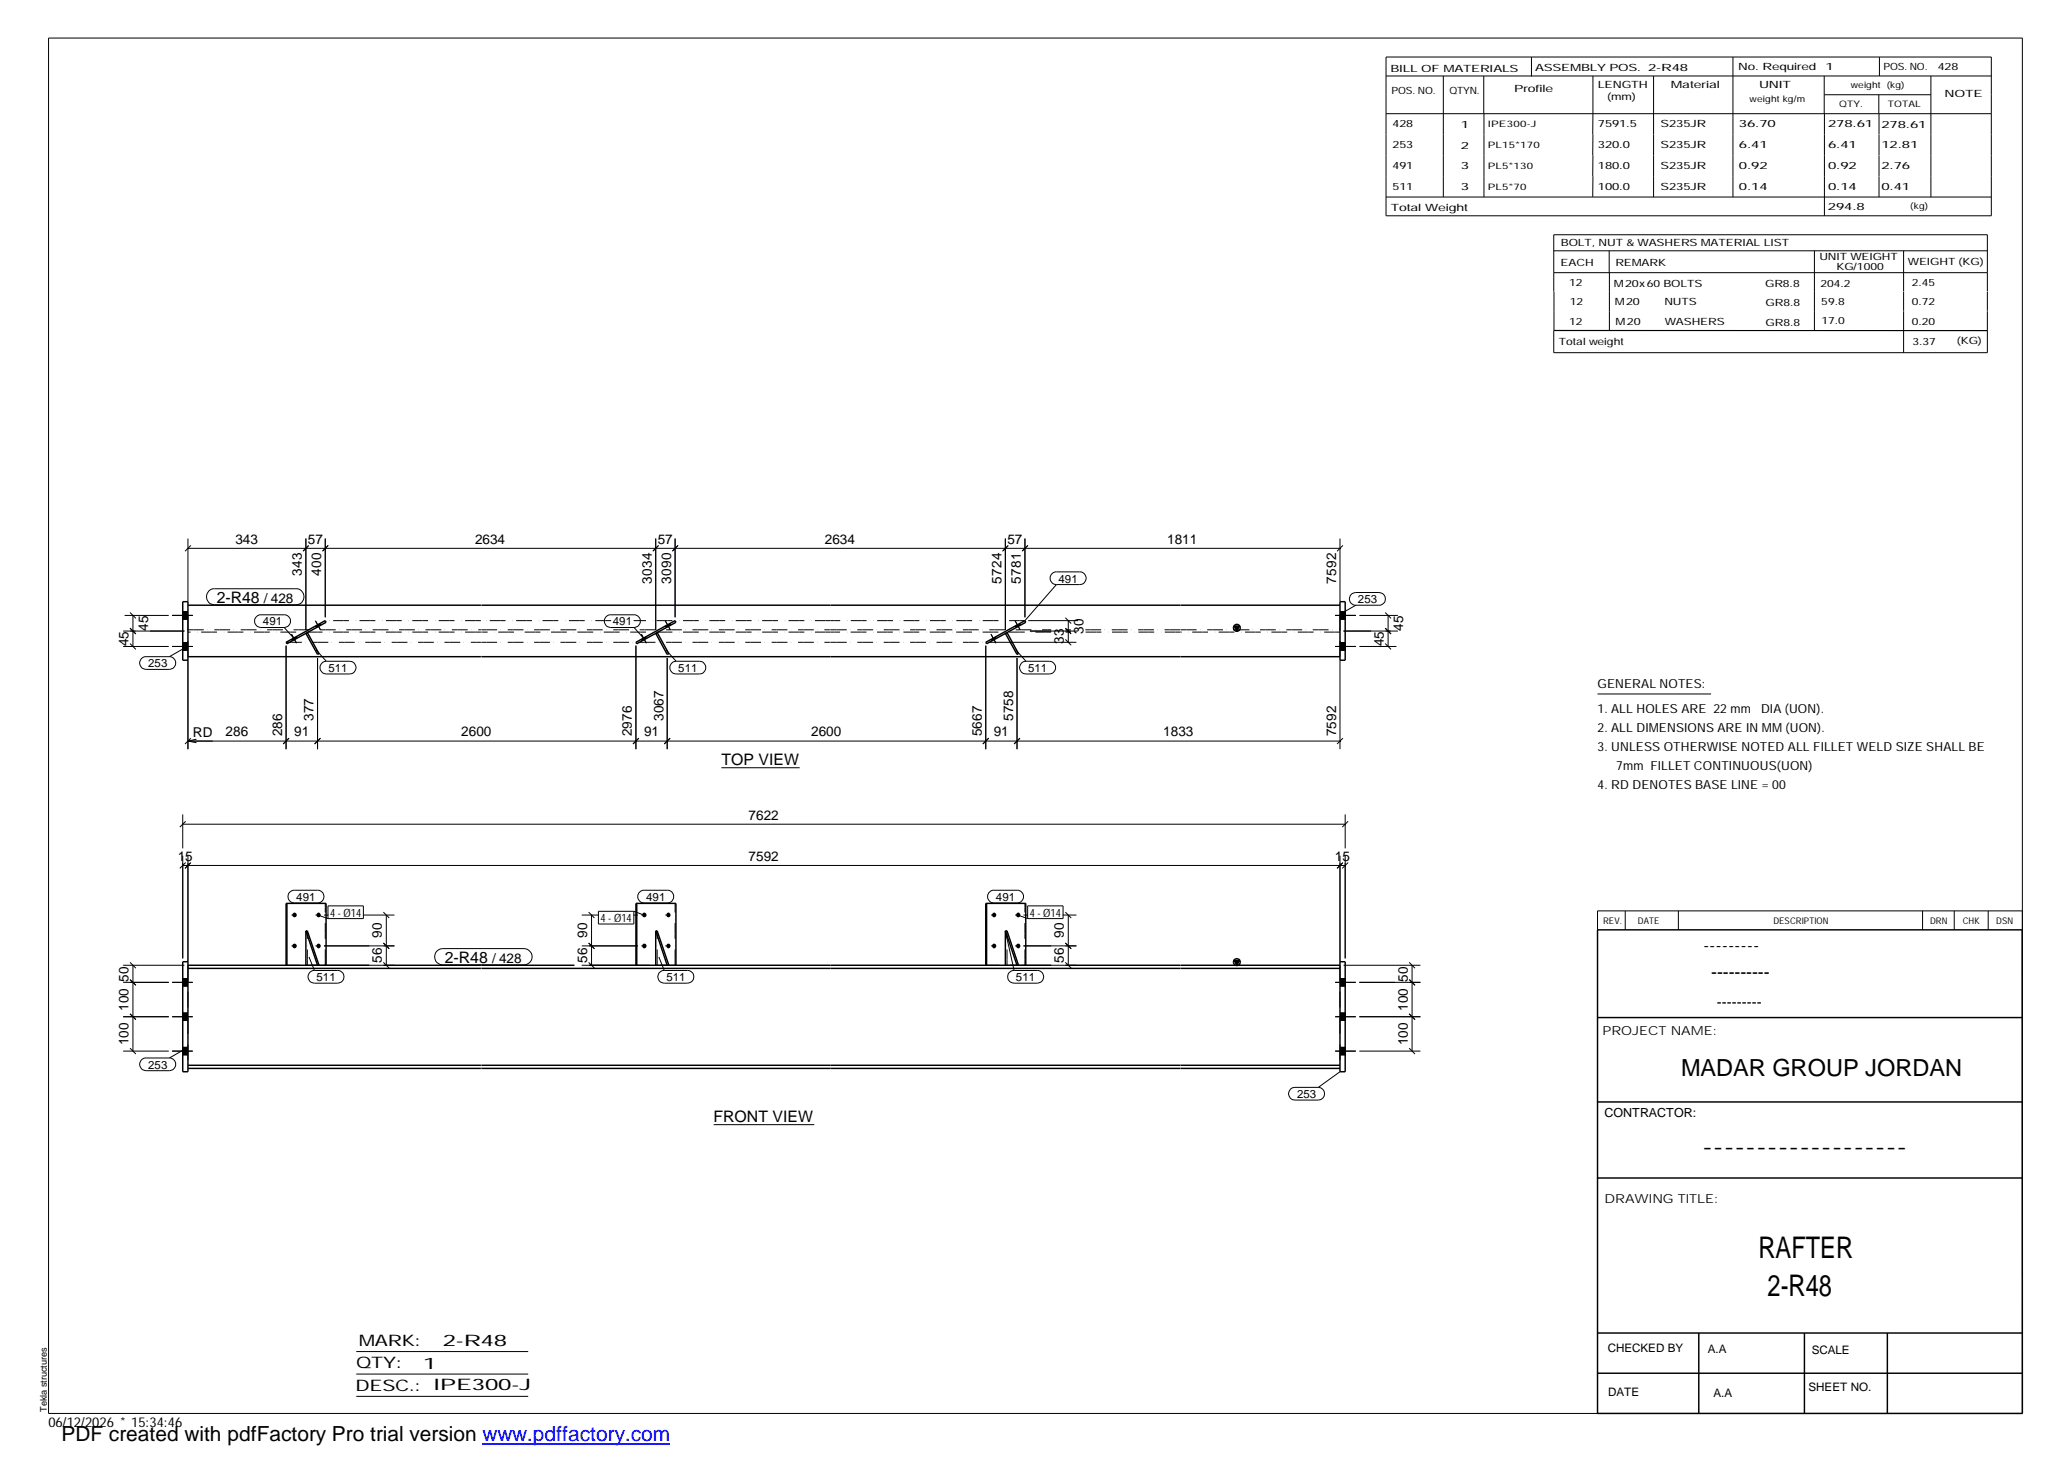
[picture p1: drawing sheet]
<svg xmlns="http://www.w3.org/2000/svg" width="420mm" height="297mm" viewBox="0 0 420 297" stroke-linecap="round" stroke-linejoin="round" font-family="sans-serif">
<g fill="none" stroke="#000" stroke-width=".2">
<path d="M9.9 7.7h401v279.5h-401zM281.6 11.6h123v32.2h-123zM281.6 15.4h123M293.2 15.4v24.6M301.5 15.4v7.7M311.1 11.6v3.9M323.6 15.4v16.2M336 15.4v24.6M352.1 11.6v28.4M370.6 15.4v7.7M370.7 19.2h21.6M381.7 19.2v3.9"/>
<path d="M381.8 11.6v3.8M392.3 15.4v24.6M281.6 23.1h123M301.5 23.1v16.9M323.6 31.6v4.2M323.6 35.8v4.2M370.7 23.1v20.7M381.8 23.1v16.9M281.6 40h123M315.7 55.4h88.1M315.7 51h88.1M315.7 59.3v7.8"/>
<path d="M326.9 51v4.4M327 55.4v11.8M368.6 51v16.2M386.8 51v8.2M386.8 59.3v3.8M403.8 59.2v-11.5h-88.1v11.6M403.8 59.3v3.8M386.8 63.2v8.5M403.8 63.2v8.5h-88.1v-4.5h88.1M38.2 109.4v12.8M38.2 111.4h234M38.8 110.8l-1.2 1.2"/>
<path d="M62.1 109.4v18.6M62.7 110.8l-1.1 1.2M65.6 111.9l1.1-1.1-1.2 1.2M66.1 109.4v16M133.2 109.4v18.6M133.8 110.8l-1.2 1.2M136.7 111.9l1.1-1.1-1.2 1.2M137.2 109.4v16M204.3 109.4v18.6M204.8 110.9l-1.1 1.1M204.9 110.8l-1.1 1.1M208.2 109.4v16"/>
<path d="M208.8 110.8l-1.2 1.2M213.7 116.6l.7-.4h5a1.29 1.29 0 0 1 1.3 1.3 1.29 1.29 0 0 1-1.3 1.3h-4.8a1.29 1.29 0 0 1-1.1-.8 1.29 1.29 0 0 1 .2-1.4zM214.6 118.8l-6.4 7.3M272.2 109.4v12.8M272.8 110.8l-1.1 1.2M25 131.3h9.3M25 128.2h12.5M25.3 125h9M26.4 130.8l1.2 1.1M26.4 127.6l1.2 1.2M26.4 124.4l1.2 1.2M27 125v6.3"/>
<path d="M28.7 133.8l.7-.4h5a1.29 1.29 0 0 1 1.3 1.3 1.29 1.29 0 0 1-1.3 1.3h-4.7a1.31 1.31 0 0 1-1.2-.8 1.31 1.31 0 0 1 .2-1.4zM35 125h4.2M35 131.3h4.2M37.1 125.8h1.1M37.1 124.3h1.1M37.1 132.1h1.1M37.1 130.6h1.1M37.4 131.7l-3 1.7M38.2 134.1v18.1M42.4 120.1a1.4 1.4 0 0 1 1.2-.5h16.5a1.63 1.63 0 0 1 1.7 1.6 1.63 1.63 0 0 1-1.7 1.7h-16.5a1.65 1.65 0 0 1-1.5-1 1.65 1.65 0 0 1 .3-1.8zM52.3 125.1l.4-.2h5a1.29 1.29 0 0 1 1.3 1.3 1.29 1.29 0 0 1-1.3 1.3h-4.7a1.3 1.3 0 0 1-1.2-.9 1.3 1.3 0 0 1 .5-1.5zM57.7 127.5l2.1 2.3"/>
<path d="M58.1 131.2v21M59.2 128.8l1 1.9M59.2 129.9l.2 .3M60.1 129.4l.2 .3M64.1 126.1l1 1.9M64.1 127.2l.2 .3M64.2 132l2.1 2.4M64.5 133.7v18.5M65 126.7l.2 .3M65.4 134.7l.4-.3h.5h4.7a1.29 1.29 0 0 1 1.3 1.2 1.29 1.29 0 0 1-1.3 1.3h-4.7a1.29 1.29 0 0 1-1.2-.8 1.29 1.29 0 0 1 .3-1.4zM123.1 125.3l.7-.4h5a1.29 1.29 0 0 1 1.3 1.3 1.29 1.29 0 0 1-1.3 1.3h-4.7a1.31 1.31 0 0 1-1.2-.8 1.31 1.31 0 0 1 .2-1.4zM128.8 127.5l2.1 2.3"/>
<path d="M129.2 131.2v21M130.3 128.8l1 1.9M130.3 129.9l.2 .3M131.1 129.4l.2 .3M135.2 126.1l1 1.9M135.2 127.2l.2 .3M135.3 132l2.1 2.4M135.6 133.7v18.5M136.1 126.7l.1 .3M136.7 134.6l.7-.2h4.7a1.29 1.29 0 0 1 1.3 1.2 1.29 1.29 0 0 1-1.3 1.3h-4.7a1.3 1.3 0 0 1-1.3-.9 1.3 1.3 0 0 1 .6-1.4zM200.3 131.2v21M201 130.5h17.7"/>
<path d="M201.3 128.8l1.1 1.9M201.4 129.9l.1 .3M202.2 129.4l.2 .3M206.2 126.1l1.1 1.9M206.3 127.2l.2 .3M206.4 132l2 2.4M206.6 133.7v18.5M207.1 126.7l.2 .3M207.5 134.7l.4-.3h.5h4.8a1.29 1.29 0 0 1 1.3 1.2 1.29 1.29 0 0 1-1.3 1.3h-4.8a1.31 1.31 0 0 1-1.1-.8 1.31 1.31 0 0 1 .2-1.4zM208.9 126.1h10.1M209.3 128.2h9.7M216.5 129.9l1.1 1.2"/>
<path d="M216.5 127.6l1.1 1.2M216.5 125.5l1.1 1.2M217 126.1v4.4M271.3 125h4.2M271.3 131.3h4.2M272.2 125.8h1.1M272.2 124.3h1.1M272.2 132.1h1.1M272.2 130.6h1.1M272.2 134.1v18.1M273 128.2h11M274.5 120.8l1-.4h4.7a1.29 1.29 0 0 1 1.3 1.3 1.29 1.29 0 0 1-1.3 1.3h-4.7a1.3 1.3 0 0 1-1.2-.8 1.3 1.3 0 0 1 .2-1.4z"/>
<path d="M275.5 123l-3 1.7M276.2 125h7.8M276.2 131.3h7.5M281.4 130.8l1.2 1.1M281.4 127.6l1.2 1.2M281.4 124.4l1.2 1.2M282 125v6.3M38.2 150.6h234M38.2 150.6l1.7 .3M38.8 150l-1.2 1.2M39.9 150.2l-1.7 .4M58.7 150l-1.2 1.2"/>
<path d="M65.1 150l-1.2 1.2M129.8 150l-1.2 1.2M136.1 150l-1.1 1.2M146.6 156h15.9M200.9 150l-1.2 1.2M207.2 150l-1.2 1.2M272.8 150l-1.1 1.2M324.6 141h23M37.1 167.5h236.2M37.1 165.5v6.9M37.1 173.8v20.9M37.1 175.8h236.2"/>
<path d="M37.7 166.9l-1.2 1.1M37.7 175.2l-1.2 1.2M38.2 173.8v21.6M38.8 175.2l-1.2 1.2M272.2 173.8v21.6M272.8 175.2l-1.1 1.2 1.1-1.1M273.3 165.5v6.9M273.3 173.8v20.9M273.9 166.9l-1.2 1.1M273.9 175.2l-1.2 1.2M25 199.6h9.3M25 196.1h12.5"/>
<path d="M26.4 199l1.2 1.2-1.1-1.1M26.4 195.5l1.2 1.2M27 196.1v17.5M35 199.6h4.2M37.1 198.8h1.1M58.9 181.3l.7-.4h4.9a1.29 1.29 0 0 1 1.3 1.3 1.29 1.29 0 0 1-1.3 1.3h-4.7a1.28 1.28 0 0 1-1.2-.8 1.28 1.28 0 0 1 .3-1.4zM59.2 192.2h1M59.2 185.9h1M62.8 194.4l1.1 2.8M62.9 197.6l.7-.4h5a1.29 1.29 0 0 1 1.3 1.3 1.29 1.29 0 0 1-1.3 1.3h-4.7a1.31 1.31 0 0 1-1.2-.8 1.31 1.31 0 0 1 .2-1.4zM64.1 192.2h1M64.1 185.9h1"/>
<path d="M64.6 185.9l2 .7M65.8 192.2h14.3M65.8 185.9h.9M65.8 196.1h14.3M66.6 184.1h7.2v2.5h-7.2zM73.8 185.9h6.3M77.9 195.5l1.2 1.2M77.9 191.6l1.2 1.2M77.9 185.3l1.2 1.2M78.5 185.9v10.2M88.8 193.2l.5-.3 .7-.2h16.5a1.65 1.65 0 0 1 1.6 1.7 1.65 1.65 0 0 1-1.6 1.6h-16.5a1.65 1.65 0 0 1-1.6-1 1.65 1.65 0 0 1 .4-1.8zM118.2 192.2h11.4"/>
<path d="M118.2 185.9h3.5M118.2 196.1h11.4M119.6 195.5l1.2 1.2M119.6 191.6l1.2 1.2M119.6 185.3l1.2 1.2M120.2 185.9v10.2M121.6 185.2h7.2v2.5h-7.2zM128.7 185.9h.9M128.8 185.2l2 .7M130 181.3l.6-.4h5a1.29 1.29 0 0 1 1.3 1.3 1.29 1.29 0 0 1-1.3 1.3h-4.7a1.29 1.29 0 0 1-1.2-.8 1.29 1.29 0 0 1 .3-1.4zM130.3 192.2h1M130.3 185.9h1"/>
<path d="M133.9 197.7l.8-.5h5a1.29 1.29 0 0 1 1.3 1.3 1.29 1.29 0 0 1-1.3 1.3h-4.7a1.31 1.31 0 0 1-1.1-2.1zM133.9 194.4l1.1 2.8M135.2 192.2h1M135.2 185.9h1M201.2 181.1l.5-.2h5a1.29 1.29 0 0 1 1.3 1.3 1.29 1.29 0 0 1-1.3 1.3h-4.8a1.3 1.3 0 0 1-1.2-1 1.3 1.3 0 0 1 .5-1.4zM201.3 192.2h1.1M201.3 185.9h1.1M204.3 189.1l1.7 8.1M204.9 197.7l.9-.5h4.9a1.29 1.29 0 0 1 1.3 1.3 1.29 1.29 0 0 1-1.3 1.3h-4.7a1.31 1.31 0 0 1-1.1-2.1zM206.2 192.2h1.1M206.2 185.9h1.1M206.8 185.9l2 .7"/>
<path d="M207.9 192.2h10.8M207.9 185.9h.9M207.9 196.1h10.8M208.8 184.1h7.2v2.5h-7.2zM215.9 185.9h2.8M216.5 195.5l1.1 1.2M216.5 191.6l1.1 1.2M216.5 185.3l1.1 1.2M217 185.9v10.2M271.3 199.6h4.2M272.2 198.8h1.1M273 196.1h15.6"/>
<path d="M276.2 199.6h12.4M286.3 199l1.2 1.2M286.3 195.5l1.2 1.2M286.9 196.1v17.5M330.2 185.1v3.8M341 185.1v3.8M390.6 185.1v3.8M397 185.1v3.8M403.9 185.1v3.8M410.9 185.1h-86.3v3.8M25 206.6h9.3M25 213.6h9.3"/>
<path d="M26.4 213l1.2 1.2M26.4 206l1.2 1.2M28.7 215.3l.7-.3h5a1.29 1.29 0 0 1 1.3 1.2 1.29 1.29 0 0 1-1.3 1.3h-4.7a1.31 1.31 0 0 1-1.2-.8 1.31 1.31 0 0 1 .2-1.4zM35 206.6h4.2M35 213.6h4.2M37.1 200.3h1.1M37.1 207.3h1.1M37.1 205.8h1.1M37.1 214.3h1.1M37.1 212.8h1.1M37.4 213.3l-3 1.7M271.3 206.6h4.2"/>
<path d="M271.3 213.6h4.2M272.2 200.3h1.1M272.2 207.3h1.1M272.2 205.8h1.1M272.2 214.3h1.1M272.2 212.8h1.1M272.2 217.7l-4.4 3.2M276.2 206.6h12.4M276.2 213.6h12.4M286.3 213l1.2 1.2M286.3 206l1.2 1.2M145 228.5h20.4"/>
<path d="M262.2 221.3l.4-.3 .5-.1h4.7a1.29 1.29 0 0 1 1.3 1.3 1.29 1.29 0 0 1-1.3 1.3h-4.7a1.31 1.31 0 0 1-1.2-.8 1.31 1.31 0 0 1 .3-1.4zM72.4 274.6h34.9M72.4 279.2h34.9M72.4 283.7h34.9"/>
</g>
<g fill="#000">
<path d="M250.7 127.2h1.1l-.5 1zM250.7 195.1h1.1l-.5 1z"/>
<path d="M37.1 124.3h1.1v1.5h-1.1z" fill-rule="evenodd"/>
<path d="M37.1 130.6h1.1v1.5h-1.1z" fill-rule="evenodd"/>
<path d="M37.1 124.3h1.1v1.5h-1.1z" fill-rule="evenodd"/>
<path d="M37.1 130.6h1.1v1.5h-1.1z" fill-rule="evenodd"/>
<path d="M37.1 124.3h1.1v1.5h-1.1z" fill-rule="evenodd"/>
<path d="M37.1 130.6h1.1v1.5h-1.1z" fill-rule="evenodd"/>
<path d="M59.2 129.9l.9-.5 .2 .3-.9 .5z" fill-rule="evenodd"/>
<path d="M59.2 129.9l.9-.5 .2 .3-.9 .5z" fill-rule="evenodd"/>
<path d="M64.1 127.2l.9-.5 .2 .3-.9 .5z" fill-rule="evenodd"/>
<path d="M64.1 127.2l.9-.5 .2 .3-.9 .5z" fill-rule="evenodd"/>
<path d="M130.3 129.9l.8-.5 .2 .3-.8 .5z" fill-rule="evenodd"/>
<path d="M130.3 129.9l.8-.5 .2 .3-.8 .5z" fill-rule="evenodd"/>
<path d="M135.2 127.2l.9-.5 .1 .3-.8 .5z" fill-rule="evenodd"/>
<path d="M135.2 127.2l.9-.5 .1 .3-.8 .5z" fill-rule="evenodd"/>
<path d="M201.4 129.9l.8-.5 .2 .3-.9 .5z" fill-rule="evenodd"/>
<path d="M201.4 129.9l.8-.5 .2 .3-.9 .5z" fill-rule="evenodd"/>
<path d="M206.3 127.2l.8-.5 .2 .3-.8 .5z" fill-rule="evenodd"/>
<path d="M206.3 127.2l.8-.5 .2 .3-.8 .5z" fill-rule="evenodd"/>
<path d="M272.2 130.6h1.1v1.5h-1.1z" fill-rule="evenodd"/>
<path d="M272.2 124.3h1.1v1.5h-1.1z" fill-rule="evenodd"/>
<path d="M272.2 130.6h1.1v1.5h-1.1z" fill-rule="evenodd"/>
<path d="M272.2 124.3h1.1v1.5h-1.1z" fill-rule="evenodd"/>
<path d="M272.2 130.6h1.1v1.5h-1.1z" fill-rule="evenodd"/>
<path d="M272.2 124.3h1.1v1.5h-1.1z" fill-rule="evenodd"/>
<path d="M130.6 191.8l.3-.1 .3 .1 .1 .6a.47 .47 0 0 1-.7 .2 .47 .47 0 0 1 0-.8z" fill-rule="evenodd"/>
<path d="M130.7 185.4l.5 .2 .1 .5a.47 .47 0 0 1-.8 .1 .47 .47 0 0 1 .2-.8z" fill-rule="evenodd"/>
<path d="M201.7 191.8l.3-.1 .3 .1 .1 .6a.47 .47 0 0 1-.7 .2 .47 .47 0 0 1 0-.8z" fill-rule="evenodd"/>
<path d="M201.8 185.4h.3l.3 .3v.4a.47 .47 0 0 1-.8 .1 .47 .47 0 0 1 .2-.8z" fill-rule="evenodd"/>
<path d="M206.6 191.8a.45 .45 0 0 1 .6 .1 .45 .45 0 0 1-.1 .7 .45 .45 0 0 1-.6-.2z" fill-rule="evenodd"/>
<path d="M206.6 185.6a.44 .44 0 0 1 .6 .1 .44 .44 0 0 1-.1 .6 .44 .44 0 0 1-.6-.2z" fill-rule="evenodd"/>
<path d="M37.1 198.8h1.1v1.5h-1.1z" fill-rule="evenodd"/>
<path d="M37.1 198.8h1.1v1.5h-1.1z" fill-rule="evenodd"/>
<path d="M37.1 205.8h1.1v1.5h-1.1z" fill-rule="evenodd"/>
<path d="M37.1 205.8h1.1v1.5h-1.1z" fill-rule="evenodd"/>
<path d="M37.1 212.8h1.1v1.5h-1.1z" fill-rule="evenodd"/>
<path d="M37.1 212.8h1.1v1.5h-1.1z" fill-rule="evenodd"/>
<path d="M272.2 198.8h1.1v1.5h-1.1z" fill-rule="evenodd"/>
<path d="M272.2 198.8h1.1v1.5h-1.1z" fill-rule="evenodd"/>
<path d="M272.2 205.8h1.1v1.5h-1.1z" fill-rule="evenodd"/>
<path d="M272.2 205.8h1.1v1.5h-1.1z" fill-rule="evenodd"/>
<path d="M272.2 212.8h1.1v1.5h-1.1z" fill-rule="evenodd"/>
<path d="M272.2 212.8h1.1v1.5h-1.1z" fill-rule="evenodd"/>
<circle cx="59.8" cy="192.2" r=".47"/>
<circle cx="59.8" cy="185.9" r=".46"/>
<circle cx="64.7" cy="192.2" r=".47"/>
<circle cx="64.7" cy="185.9" r=".45"/>
<circle cx="135.8" cy="192.2" r=".47"/>
<circle cx="135.8" cy="185.9" r=".45"/>
</g>
<g fill="none" stroke="#000" stroke-width=".3">
<path d="M37.1 122.2h1.1v11.9h-1.1zM38.2 123h59.5M38.2 133.4h59.5M58.1 130.5l8-4.4 .2 .3-8 4.4zM62.4 128.5l2.4 4.3-.3 .2-2.4-4.3M97.8 123h174.4M97.8 133.4h174.4M129.2 130.5l8-4.4 .1 .3-7.9 4.4zM133.5 128.5l2.4 4.3-.3 .2-2.4-4.3M200.3 130.5l7.9-4.4 .2 .3-8 4.4zM204.6 128.5l2.3 4.3-.3 .2-2.3-4.3M250.7 127.2h1.1l-.5 1z"/>
<path d="M272.2 122.2h1.1v11.9h-1.1zM37.1 195.4h1.1v22.3h-1.1zM38.2 196.8h59.5M38.2 196.1h36.8M58.1 196.1v-12.6h8.2v12.6M58.3 183.5v12.6M62.1 189.1l2.4 7M62.1 189.1v7M62.1 189.1h.3l2.4 7M77.9 196.1h19.8M97.8 196.8h174.4M97.8 196.1h18.9"/>
<path d="M119.7 196.1h93.9M129.2 196.1v-12.6h8.1v12.6M129.4 183.5v12.6M133.2 189.1h.3l2.4 7M133.2 189.1l2.4 7M133.2 189.1v7M200.3 196.1v-12.6h8.1v12.6M200.4 183.5v12.6M204.3 189.1h.3l2.3 7M204.3 189.1l2.3 7M204.3 189.1v7M216.5 196.1h55.7"/>
<path d="M250.7 195.1h1.1l-.5 1zM272.2 195.4h1.1v22.3h-1.1zM324.6 188.9h86.2l.1 98.3h-86.3zM38.2 217.1h59.5M38.2 216.4h59.5M97.8 217.1h174.4M97.8 216.4h174.4M324.6 206.7h86.3M324.6 239.3h86.3M324.6 223.9h86.3M324.6 270.8h86.3M324.6 279h86.3"/>
<path d="M345.1 270.8v16.4M366.6 270.8v16.4M383.5 270.8v16.4"/>
<circle cx="251.3" cy="127.6" r=".68"/>
<circle cx="251.3" cy="195.5" r=".7"/>
</g>
<g fill="none" stroke="#000" stroke-width=".2" stroke-dasharray="1.1 0 2.1 .7 0 1.4" stroke-linecap="butt">
<path d="M38.2 133.4v-10.4M38.2 128h59.5M58.1 130.5h39.6M62.1 128.7l.3-.2M97.7 128.4h-59.5M97.7 126.1h-31.6M97.8 128h71M97.8 130.5h71M124.2 126.1h-26.4M133.2 128.7l.3-.2M168.8 128.4h-71M168.8 126.1h-40.1"/>
<path d="M168.8 128h44.8M168.8 130.5h31.5M204.3 128.7l.3-.2M208.2 126.1h-39.4M213.6 128.4h-44.8M216.5 128h1.1M217.6 128.4h-1.1M220.5 128h19.4M239.9 128.4h-19.4M239.9 128h32.3M272.2 133.4v-10.4M272.2 128.4h-32.3"/>
<path d="M38.2 196.1v21M62.4 196.1v-7M64.8 196.1h-2.7M66.1 196.1v-12.6M66.3 196.1h-8.2M133.5 196.1v-7M135.9 196.1h-2.7M137.2 196.1v-12.6M137.3 196.1h-8.1M204.6 196.1v-7M206.9 196.1h-2.6M208.2 196.1v-12.6"/>
<path d="M208.4 196.1h-8.1M272.2 196.1v21"/>
</g>
<path d="M98 293.3h38.2" fill="none" stroke="#00f" stroke-width=".3"/>
<g font-size="6.1">
<text x="357.3" y="255.5">RAFTER</text>
<text x="359.1" y="263.3">2-R48</text>
</g>
<text font-size="4.8" x="341.5" y="218.6">MADAR GROUP JORDAN</text>
<text font-size="4.2" x="12.5" y="292.7">PDF created with pdfFactory Pro trial version www.pdffactory.com</text>
<g font-size="3.6">
<text x="346.1" y="193.2">---------</text>
<text x="347.7" y="198.6">----------</text>
<text x="345.8" y="234.2">-------------------</text>
</g>
<g font-size="3.2">
<text x="44" y="122.5">2-R48</text>
<text x="146.6" y="155.4">TOP VIEW</text>
<text x="90.4" y="195.6">2-R48</text>
<text x="145" y="228">FRONT VIEW</text>
<text x="72.9" y="273.5">MARK:</text>
<text x="90" y="273.5">2-R48</text>
<text x="72.4" y="278">QTY:</text>
<text x="86" y="278.1">1</text>
<text x="72.2" y="282.6">DESC.:</text>
<text x="88.1" y="282.4">IPE300-J</text>
</g>
<text font-size="3" x="348.8" y="204.5">---------</text>
<g font-size="2.8">
<text x="47.8" y="110.5">343</text>
<text x="62.6" y="110.5">57</text>
<text x="96.5" y="110.5">2634</text>
<text x="133.6" y="110.5">57</text>
<text x="167.6" y="110.5">2634</text>
<text x="204.7" y="110.5">57</text>
<text x="237.2" y="110.5">1811</text>
<text x="61.3" y="117" transform="rotate(-90 61.3 117)">343</text>
<text x="65.3" y="117" transform="rotate(-90 65.3 117)">400</text>
<text x="132.4" y="118.6" transform="rotate(-90 132.4 118.6)">3034</text>
<text x="136.4" y="118.6" transform="rotate(-90 136.4 118.6)">3090</text>
<text x="203.5" y="118.6" transform="rotate(-90 203.5 118.6)">5724</text>
<text x="207.4" y="118.6" transform="rotate(-90 207.4 118.6)">5781</text>
<text x="271.4" y="118.6" transform="rotate(-90 271.4 118.6)">7592</text>
<text x="53.6" y="122.5">/ 428</text>
<text x="26.1" y="131.3" transform="rotate(-90 26.1 131.3)">45</text>
<text x="30.1" y="128.2" transform="rotate(-90 30.1 128.2)">45</text>
<text x="216.2" y="130.9" transform="rotate(-90 216.2 130.9)">33</text>
<text x="220.1" y="128.7" transform="rotate(-90 220.1 128.7)">30</text>
<text x="281.1" y="131.3" transform="rotate(-90 281.1 131.3)">45</text>
<text x="285.1" y="128.2" transform="rotate(-90 285.1 128.2)">45</text>
<text x="39.2" y="149.7">RD</text>
<text x="45.8" y="149.6">286</text>
<text x="57.4" y="149.6" transform="rotate(-90 57.4 149.6)">286</text>
<text x="59.8" y="149.6">91</text>
<text x="63.7" y="146.5" transform="rotate(-90 63.7 146.5)">377</text>
<text x="93.7" y="149.6">2600</text>
<text x="128.4" y="149.6" transform="rotate(-90 128.4 149.6)">2976</text>
<text x="130.9" y="149.6">91</text>
<text x="134.8" y="146.5" transform="rotate(-90 134.8 146.5)">3067</text>
<text x="164.8" y="149.6">2600</text>
<text x="199.5" y="149.6" transform="rotate(-90 199.5 149.6)">5667</text>
<text x="201.9" y="149.6">91</text>
<text x="205.8" y="146.5" transform="rotate(-90 205.8 146.5)">5758</text>
<text x="236.3" y="149.6">1833</text>
<text x="271.4" y="149.6" transform="rotate(-90 271.4 149.6)">7592</text>
<text x="152.1" y="166.5">7622</text>
<text x="36.1" y="174.9">15</text>
<text x="152.1" y="174.9">7592</text>
<text x="271.2" y="174.9">15</text>
<text x="77.6" y="190.6" transform="rotate(-90 77.6 190.6)">90</text>
<text x="119.3" y="190.6" transform="rotate(-90 119.3 190.6)">90</text>
<text x="216.2" y="190.6" transform="rotate(-90 216.2 190.6)">90</text>
<text x="77.6" y="195.7" transform="rotate(-90 77.6 195.7)">56</text>
<text x="100" y="195.6">/ 428</text>
<text x="119.3" y="195.7" transform="rotate(-90 119.3 195.7)">56</text>
<text x="216.2" y="195.7" transform="rotate(-90 216.2 195.7)">56</text>
<text x="26.1" y="199.4" transform="rotate(-90 26.1 199.4)">50</text>
<text x="286" y="199.4" transform="rotate(-90 286 199.4)">50</text>
<text x="26.1" y="205.4" transform="rotate(-90 26.1 205.4)">100</text>
<text x="286" y="205.4" transform="rotate(-90 286 205.4)">100</text>
<text x="26.1" y="212.4" transform="rotate(-90 26.1 212.4)">100</text>
<text x="286" y="212.4" transform="rotate(-90 286 212.4)">100</text>
<text x="9.8" y="290">06/12/2026 * 15:34:46</text>
</g>
<g font-size="2.5">
<text x="324.6" y="139.9">GENERAL NOTES:</text>
<text x="324.6" y="148.7">2. ALL DIMENSIONS ARE IN MM (UON).</text>
<text x="324.6" y="144.9">1. ALL HOLES ARE 22 mm</text>
<text x="357.8" y="144.9">DIA (UON).</text>
<text x="324.6" y="152.5">3. UNLESS OTHERWISE NOTED ALL FILLET WELD SIZE SHALL BE</text>
<text x="324.6" y="160.2">4. RD DENOTES BASE LINE = 00</text>
<text x="328.4" y="156.4">7mm FILLET CONTINUOUS(UON)</text>
<text x="325.6" y="210.3">PROJECT NAME:</text>
<text x="326" y="226.9">CONTRACTOR:</text>
<text x="326" y="244.4">DRAWING TITLE:</text>
</g>
<g font-size="2.4">
<text x="326.7" y="274.7">CHECKED BY</text>
<text x="347" y="275">A.A</text>
<text x="368.1" y="275.1">SCALE</text>
<text x="326.7" y="283.6">DATE</text>
<text x="348.1" y="283.9">A.A</text>
<text x="367.5" y="282.6">SHEET NO.</text>
</g>
<g font-size="2.3">
<text x="215.1" y="118.3">491</text>
<text x="275.9" y="122.5">253</text>
<text x="53.4" y="127.1">491</text>
<text x="124.5" y="127.1">491</text>
<text x="30.1" y="135.6">253</text>
<text x="66.7" y="136.5">511</text>
<text x="137.8" y="136.5">511</text>
<text x="208.9" y="136.5">511</text>
<text x="60.2" y="183">491</text>
<text x="131.3" y="183">491</text>
<text x="202.4" y="183">491</text>
<text x="67.1" y="186.3">4 - Ø14</text>
<text x="122" y="187.3">4 - Ø14</text>
<text x="209.2" y="186.3">4 - Ø14</text>
<text x="64.3" y="199.3">511</text>
<text x="135.4" y="199.3">511</text>
<text x="206.4" y="199.3">511</text>
<text x="30.1" y="217.1">253</text>
<text x="263.5" y="223.1">253</text>
</g>
<g font-size="2">
<text x="282.5" y="14.6">BILL OF MATERIALS</text>
<text x="311.9" y="14.4">ASSEMBLY POS.</text>
<text x="324.6" y="17.9">LENGTH</text>
<text x="334.9" y="14.4">2-R48</text>
<text x="339.5" y="17.9">Material</text>
<text x="353.1" y="14.2">No. Required</text>
<text x="357.4" y="17.9">UNIT</text>
<text x="370.9" y="14.2">1</text>
<text x="382.7" y="14.2">POS. NO.</text>
<text x="393.7" y="14.3">428</text>
<text x="282.7" y="19.1">POS. NO.</text>
<text x="294.5" y="19">QTYN.</text>
<text x="307.6" y="18.7">Profile</text>
<text x="326.5" y="20.4">(mm)</text>
<text x="395.1" y="19.6">NOTE</text>
<text x="282.9" y="25.8">428</text>
<text x="296.8" y="26">1</text>
<text x="324.7" y="25.9">7591.5</text>
<text x="337.4" y="25.9">S235JR</text>
<text x="353.3" y="25.9">36.70</text>
<text x="371.4" y="25.9">278.61</text>
<text x="382.3" y="25.9">278.61</text>
<text x="282.9" y="30">253</text>
<text x="282.9" y="34.3">491</text>
<text x="296.8" y="30.2">2</text>
<text x="296.8" y="34.4">3</text>
<text x="324.7" y="30.1">320.0</text>
<text x="324.7" y="34.4">180.0</text>
<text x="337.4" y="30.1">S235JR</text>
<text x="337.4" y="34.3">S235JR</text>
<text x="353.3" y="30.1">6.41</text>
<text x="353.3" y="34.4">0.92</text>
<text x="371.4" y="30.1">6.41</text>
<text x="371.4" y="34.3">0.92</text>
<text x="382.3" y="30.2">12.81</text>
<text x="382.3" y="34.4">2.76</text>
<text x="282.9" y="38.5">511</text>
<text x="296.8" y="38.6">3</text>
<text x="324.7" y="38.6">100.0</text>
<text x="337.4" y="38.6">S235JR</text>
<text x="353.3" y="38.6">0.14</text>
<text x="371.4" y="38.6">0.14</text>
<text x="382.3" y="38.6">0.41</text>
<text x="282.6" y="42.8">Total Weight</text>
<text x="371.4" y="42.7">294.8</text>
<text x="317.1" y="49.9">BOLT, NUT &amp; WASHERS MATERIAL LIST</text>
<text x="328.2" y="54">REMARK</text>
<text x="369.7" y="52.7">UNIT WEIGHT</text>
<text x="387.6" y="53.9">WEIGHT (KG)</text>
<text x="317.1" y="54">EACH</text>
<text x="318.8" y="58.1">12</text>
<text x="327.9" y="58.2">M20x60 BOLTS</text>
<text x="358.6" y="58.3">GR8.8</text>
<text x="369.9" y="58.2">204.2</text>
<text x="373.1" y="54.9">KG/1000</text>
<text x="388.4" y="58.2">2.45</text>
<text x="318.9" y="61.9">12</text>
<text x="328.1" y="62">M20</text>
<text x="338.2" y="62">NUTS</text>
<text x="358.7" y="62.3">GR8.8</text>
<text x="370" y="62">59.8</text>
<text x="370.1" y="65.9">17.0</text>
<text x="388.4" y="62">0.72</text>
<text x="388.4" y="66">0.20</text>
<text x="316.7" y="70.2">Total weight</text>
<text x="318.8" y="66">12</text>
<text x="328.3" y="66">M20</text>
<text x="338.2" y="66">WASHERS</text>
<text x="358.7" y="66.2">GR8.8</text>
<text x="388.6" y="70">3.37</text>
<text x="397.6" y="70">(KG)</text>
</g>
<g font-size="1.9">
<text x="325.7" y="187.8">REV.</text>
<text x="332.8" y="187.6">DATE</text>
<text x="360.3" y="187.7">DESCRIPTION</text>
<text x="392.1" y="187.6">DRN</text>
<text x="398.8" y="187.6">CHK</text>
<text x="405.6" y="187.7">DSN</text>
<text x="9.5" y="286.8" transform="rotate(-90 9.5 286.8)">Tekla structures</text>
</g>
<g font-size="1.8">
<text x="376" y="17.9">weight (kg)</text>
<text x="355.5" y="20.7">weight kg/m</text>
<text x="373.6" y="21.7">QTY.</text>
<text x="383.5" y="21.8">TOTAL</text>
<text x="302.3" y="25.9">IPE300-J</text>
<text x="302.3" y="30.1">PL15*170</text>
<text x="302.3" y="34.3">PL5*130</text>
<text x="302.3" y="38.6">PL5*70</text>
<text x="388.1" y="42.4">(kg)</text>
</g>
</svg>
